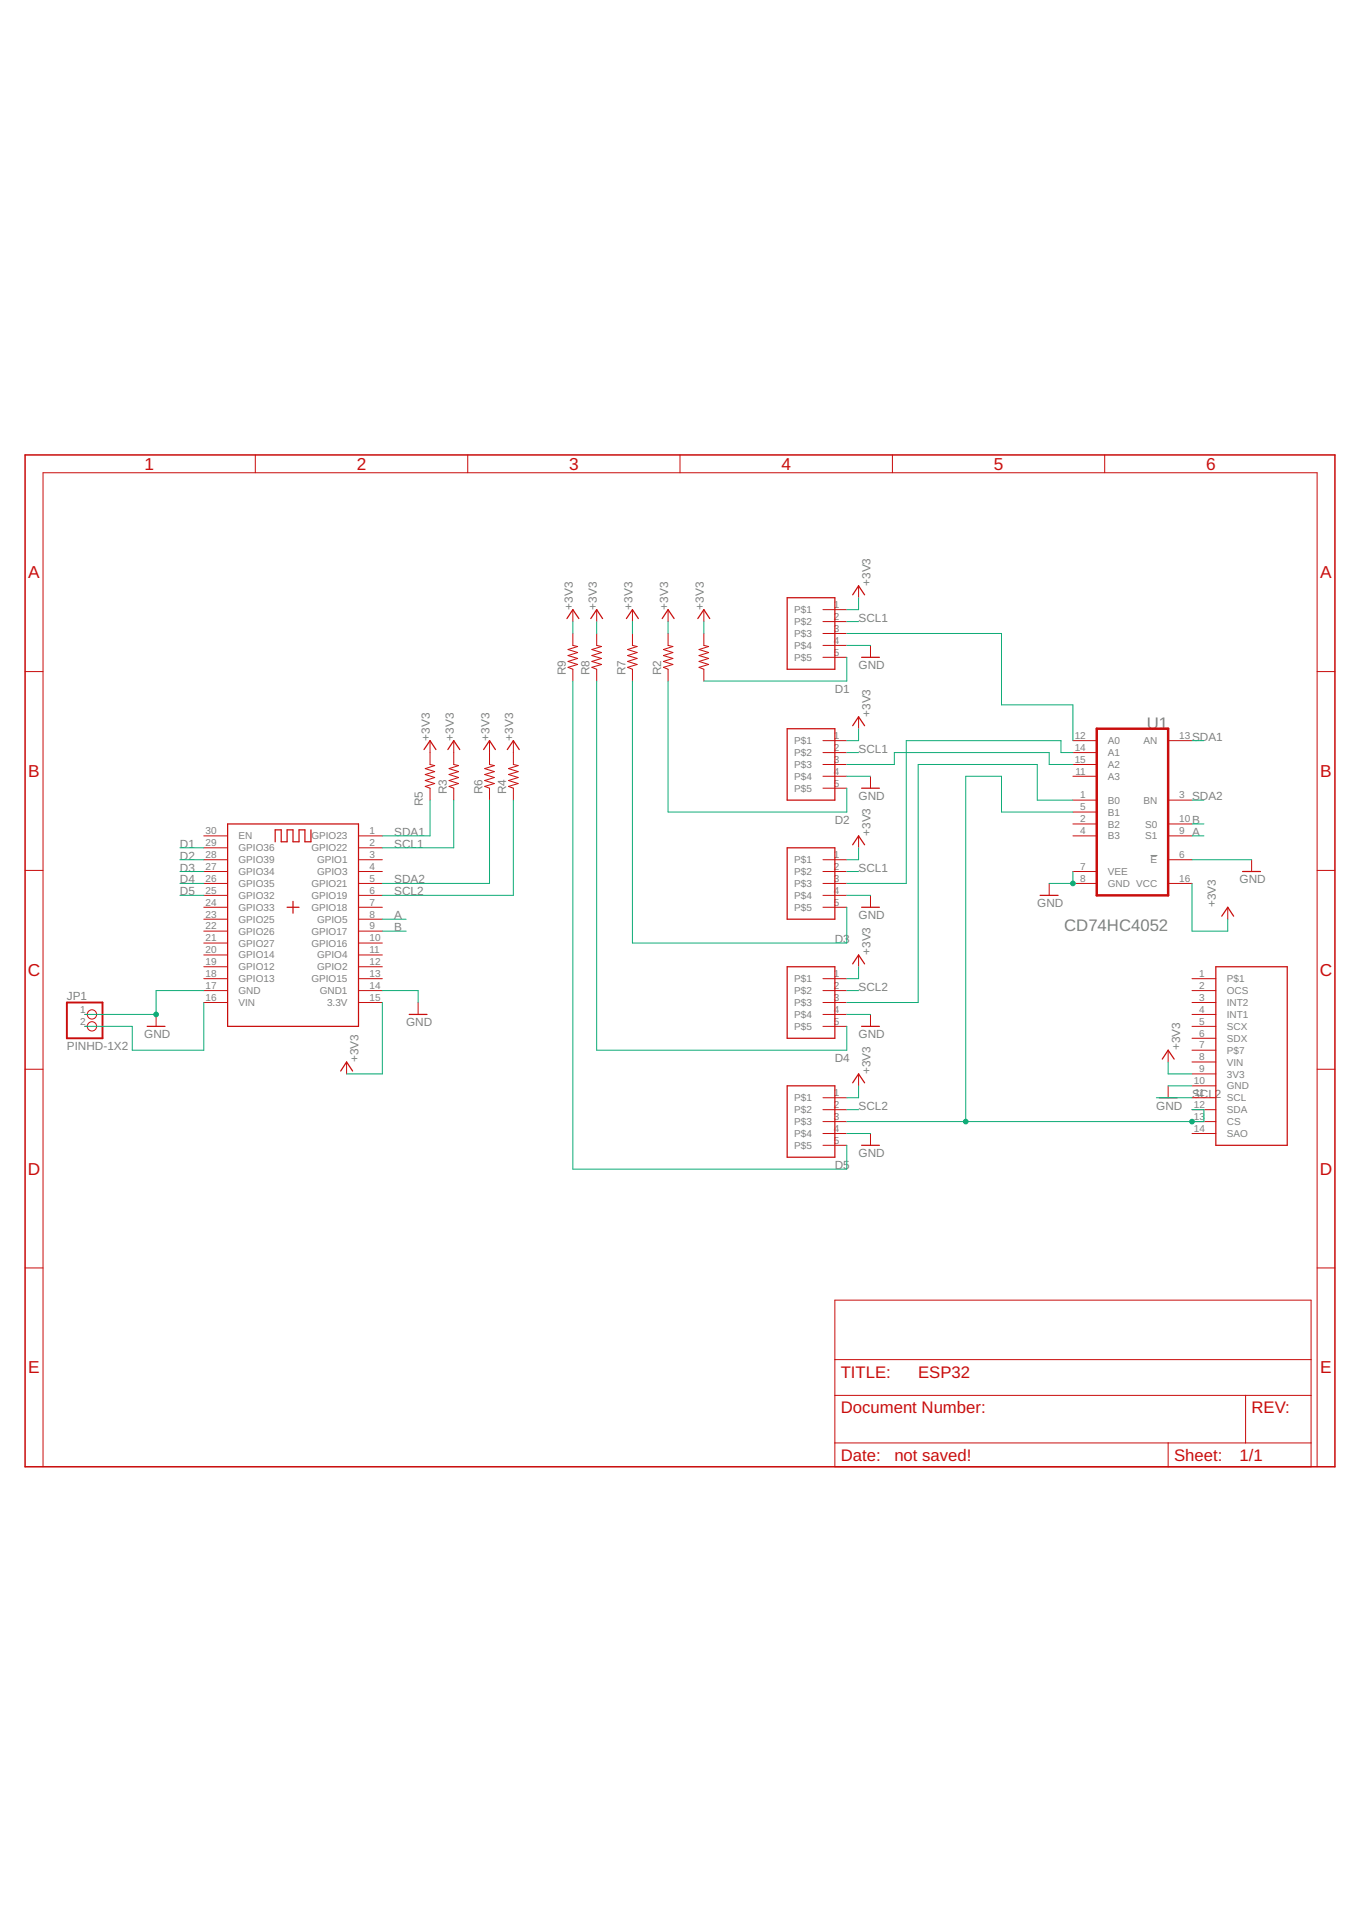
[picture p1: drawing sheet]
<svg xmlns="http://www.w3.org/2000/svg" width="210mm" height="297mm" viewBox="0 0 210 297" stroke-linecap="round" stroke-linejoin="round" font-family="sans-serif">
<path d="M177.7 132.1h1.1" fill="none" stroke="#808080" stroke-width=".15"/>
<g fill="none" stroke="#c90d0c" stroke-width=".19">
<path d="M87.6 95.5l.9-1.3 .9 1.3M91.2 95.5l1-1.3 .9 1.3M96.8 95.5l.9-1.3 .9 1.3M102.3 95.5l.9-1.3 .9 1.3M107.8 95.5l.9-1.3 .9 1.3M121.6 92.3h7.3v11.1h-7.3zM131.7 91.9l.9-1.4 .9 1.4M65.5 115.8l.9-1.4 .9 1.4M69.2 115.8l.9-1.4 .9 1.4M74.7 115.8l.9-1.4 .9 1.4M78.4 115.8l.9-1.4 .9 1.4M121.6 112.6h7.3v11h-7.3z"/>
<path d="M131.7 112.1l.9-1.4 .9 1.4M133.1 101.5h2.7M35.2 127.3h20.2v31.2h-20.2zM45.3 139.2v1.9M48 128.2v1.8h-.9v-1.8h-.9v1.8h-.9v-1.8h-1v1.8h-.9v-1.8h-.9v1.8M121.6 131h7.3v11h-7.3zM131.7 130.5l.9-1.4 .9 1.4M133.1 121.8h2.7M160.7 138.3h2.7M191.9 134.6h2.8M22.7 158.5h2.8M44.3 140.1h1.9"/>
<path d="M63.2 156.7h2.8M121.6 149.3h7.3v11.1h-7.3zM131.7 148.9l.9-1.4 .9 1.4M133.1 158.5h2.7M133.1 140.1h2.7M187.8 149.3h11v27.6h-11zM188.7 141.5l.9-1.4 .9 1.4M52.6 165.4l.9-1.4 1 1.4M121.6 167.7h7.3v11.1h-7.3zM131.7 167.3l.9-1.4 .9 1.4M133.1 176.9h2.7M179 169.6h2.8"/>
<path d="M179.5 163.6l.9-1.4 1 1.4"/>
</g>
<g fill="none" stroke="#c90d0c" stroke-width=".15">
<path d="M39.4 70.3v2.7M72.2 70.3v2.7M105 70.3v2.7M137.8 70.3v2.7M170.6 70.3v2.7M88.5 97.9v1.8l.7 .2-1.5 .4 1.5 .5-1.5 .5 1.5 .4-1.5 .5 1.5 .4-1.5 .5 .8 .3v1.8M88.5 94.2v1.8M92.2 97.9v1.8l.7 .2-1.5 .4 1.5 .5-1.5 .5 1.5 .4-1.5 .5 1.5 .4-1.5 .5 .8 .3v1.8M92.2 94.2v1.8M97.7 97.9v1.8l.7 .2-1.5 .4 1.5 .5-1.5 .5 1.5 .4-1.5 .5 1.5 .4-1.5 .5 .8 .3v1.8M97.7 94.2v1.8M103.2 97.9v1.8l.7 .2-1.4 .4 1.4 .5-1.4 .5 1.4 .4-1.4 .5 1.4 .4-1.4 .5 .7 .3v1.8"/>
<path d="M103.2 94.2v1.8M108.7 97.9v1.8l.8 .2-1.5 .4 1.5 .5-1.5 .5 1.5 .4-1.5 .5 1.5 .4-1.5 .5 .7 .3v1.8M108.7 94.2v1.8M127.1 94.2h3.7M127.1 96h3.7M127.1 97.9h3.7M127.1 99.7h3.7M132.6 90.5v1.8M134.5 99.7v1.8M3.9 103.7h2.7M66.4 114.4v3.7l.7 .2-1.4 .4 1.4 .5-1.4 .4 1.4 .5-1.4 .5 1.4 .4-1.4 .5 .7 .3v1.8M70.1 114.4v3.7l.7 .2-1.4 .4 1.4 .5-1.4 .4 1.4 .5-1.4 .5 1.4 .4-1.4 .5 .7 .3v1.8"/>
<path d="M75.6 114.4v3.7l.7 .2-1.4 .4 1.4 .5-1.4 .4 1.4 .5-1.4 .5 1.4 .4-1.4 .5 .7 .3v1.8M79.3 114.4v3.7l.7 .2-1.5 .4 1.5 .5-1.5 .4 1.5 .5-1.5 .5 1.5 .4-1.5 .5 .8 .3v1.8M127.1 101.5h3.7M127.1 114.4h3.7M127.1 116.2h3.7M127.1 118.1h3.7M127.1 119.9h3.7M132.6 110.7v1.9M134.5 119.9v1.9M165.7 114.4h3.7M165.7 116.2l3.7 .1M165.7 118.1h3.7"/>
<path d="M165.7 119.9h3.7M180.4 114.4h3.7M180.4 114.4h.1M203.4 103.7h2.8M3.9 134.5h2.7M31.5 132.8h3.7M31.5 134.6h3.7M31.5 136.5h3.7M31.5 138.3h3.7M31.5 129.1h3.7M31.5 131h3.7M55.4 132.8h3.7"/>
<path d="M55.4 134.6h3.7M55.4 136.5h3.7M55.4 138.3h3.7M55.4 129.1h3.7M55.4 131h3.7M127.1 121.8h3.7M127.1 132.8h3.7M127.1 134.6h3.7M127.1 136.5h3.7M127.1 138.3h3.7M132.6 129.1v1.9M134.5 138.3v1.8"/>
<path d="M162.1 136.5v1.8M165.7 134.6h3.7M165.7 136.5h3.7M165.7 123.6h3.7M165.7 127.3h3.7M165.7 129.1h3.7M165.7 125.4l3.7 .1M180.4 129.1h.1M180.4 123.6h.1M180.4 123.6h3.7M180.4 129.1h3.7M184.1 132.8h-3.7"/>
<path d="M184.1 136.5h-3.7M184.1 127.3h-3.7M193.3 132.8v1.8M203.4 134.5h2.8M13.1 156.7h.4M13.1 158.5h.4M24.1 156.7v1.8M31.5 140.1h3.7M31.5 151.2h3.7M31.5 153h3.7M31.5 154.9h3.7M31.5 142h3.7"/>
<path d="M31.5 143.8h3.7M31.5 145.7h3.7M31.5 147.5h3.7M31.5 149.3h3.7M55.4 140.1h3.7M55.4 151.2h3.7M55.4 153h3.7M55.4 154.9h3.7M55.4 142h3.7M55.4 143.8h3.7M55.4 145.7h3.7M55.4 147.5h3.7"/>
<path d="M55.4 149.3h3.7M64.6 154.9v1.8M127.1 140.1h3.7M127.1 151.2h3.7M127.1 153h3.7M127.1 154.9h3.7M127.1 156.7h3.7M127.1 158.5h3.7M132.6 147.5v1.8M134.5 156.7v1.8M184.1 151.2h3.7M184.1 153h3.7"/>
<path d="M184.1 154.9h3.7M184.1 156.7h3.7M184.1 158.5h3.7M189.6 140.1v1.9M3.9 165.2h2.7M53.5 164v1.9M127.1 169.6h3.7M127.1 171.4h3.7M127.1 173.2h3.7M127.1 175.1h3.7M127.1 176.9h3.7M132.6 165.9v1.8"/>
<path d="M134.5 175.1v1.8M180.4 162.2v1.8M180.4 167.7v1.9M184.1 169.6h3.7M184.1 171.4h3.7M184.1 173.2h3.7M184.1 175.1h3.7M184.1 160.4h3.7M184.1 162.2h3.7M184.1 164h3.7M184.1 165.9h3.7M184.1 167.7h3.7"/>
<path d="M203.4 165.2h2.8M3.9 195.9h2.7M203.4 195.9h2.8M128.9 200.8h73.6v25.8h-73.6zM128.9 215.5h73.6M128.9 210h73.6M192.4 215.5v7.4M6.6 226.6v-153.6h196.8v153.6M128.9 222.9h73.6M180.4 222.9v3.7"/>
<circle cx="14.2" cy="158.5" r=".72"/>
<circle cx="14.2" cy="156.7" r=".72"/>
</g>
<path d="M169.4 112.6h11v25.7h-11z" fill="none" stroke="#c90d0c" stroke-width=".38"/>
<path d="M10.3 154.9h5.5v5.5h-5.5z" fill="none" stroke="#c90d0c" stroke-width=".3"/>
<path d="M3.9 70.3h202.3v156.3h-202.3z" fill="none" stroke="#c90d0c" stroke-width=".23"/>
<g fill="none" stroke="#0dab76" stroke-width=".15">
<path d="M88.5 96v1.9M92.2 96v1.9M97.7 96v1.9M103.2 96v1.9M108.7 96v1.9M130.8 99.7h3.7M130.8 97.9h23.9v11h11v5.5M130.8 96h1.8M132.6 92.3v1.9h-1.8M88.5 105.2v75.4h42.3v-3.7M92.2 105.2v57h38.6v-3.7M97.7 105.2v40.5h33.1v-5.6"/>
<path d="M103.2 105.2v20.2h27.6v-3.6M130.8 119.9h3.7M130.8 101.5v3.7h-22.1M130.8 116.2h1.8M130.8 118.1h7.3v-1.9h24v1.9h3.6M132.6 112.6v1.8h-1.8M165.7 116.2h-1.8v-1.8h-23.9v22.1h-9.2M184.1 114.4h1.8M27.8 138.3h3.7M27.8 136.5h3.7M27.8 132.8h3.7M27.8 131h3.7"/>
<path d="M27.8 134.6h3.7M66.4 123.6v5.5h-7.3M70.1 123.6v7.4h-11M75.6 123.6v12.9h-16.5M79.3 123.6v14.7h-20.2M130.8 138.3h3.7M130.8 134.6h1.8M132.6 131v1.8h-1.8M165.7 125.4h-11v-5.5h-5.5v53.3M165.7 134.6v1.9h-3.6M165.7 123.6h-5.5v-5.5h-18.4v36.8h-11M184.1 132.8h9.2"/>
<path d="M184.1 136.5v7.3h5.5v-1.8M184.1 129.1h1.8M184.1 123.6h1.8M184.1 127.3h1.8M31.5 153h-7.4v3.7h-11M31.5 154.9v7.3h-11.1v-3.7h-7.3M59.1 153h5.5v1.9M59.1 143.8h3.6M59.1 154.9v11h-5.6M59.1 142h3.6M130.8 153h1.8M130.8 156.7h3.7"/>
<path d="M132.6 149.3v1.9h-1.8M130.8 175.1h3.7M130.8 171.4h1.8M132.6 167.7v1.9h-1.8M178.6 169.6h5.5M180.4 167.7h3.7M180.4 164v1.9h3.7M184.1 171.4h1.8v1.8h-55.1"/>
</g>
<g fill="#0dab76" stroke="#0dab76" stroke-width=".15">
<circle cx="24.1" cy="156.7" r=".36"/>
<circle cx="165.7" cy="136.5" r=".36"/>
<circle cx="149.2" cy="173.2" r=".36"/>
<circle cx="184.1" cy="173.2" r=".36"/>
</g>
<g font-size="2.7" fill="#c90d0c">
<text x="22.3" y="72.6">1</text>
<text x="55.1" y="72.6">2</text>
<text x="87.9" y="72.6">3</text>
<text x="120.7" y="72.6">4</text>
<text x="153.5" y="72.6">5</text>
<text x="186.3" y="72.6">6</text>
<text x="4.4" y="89.3">A</text>
<text x="203.9" y="89.3">A</text>
<text x="4.4" y="120">B</text>
<text x="203.9" y="120">B</text>
<text x="4.3" y="150.7">C</text>
<text x="203.8" y="150.7">C</text>
<text x="4.3" y="181.4">D</text>
<text x="203.8" y="181.4">D</text>
<text x="4.4" y="212.1">E</text>
<text x="203.9" y="212.1">E</text>
</g>
<g font-size="2.6" fill="#808080">
<text x="177.1" y="112.6">U1</text>
<text x="164.4" y="143.8">CD74HC4052</text>
</g>
<g font-size="2.6" fill="#c90d0c">
<text x="129.9" y="212.8">TITLE:</text>
<text x="141.8" y="212.8">ESP32</text>
<text x="129.9" y="218.3">Document Number:</text>
<text x="193.3" y="218.3">REV:</text>
<text x="129.9" y="225.7">Date:</text>
<text x="138.1" y="225.7">not saved!</text>
<text x="181.4" y="225.7">Sheet:</text>
<text x="191.5" y="225.7">1/1</text>
</g>
<g font-size="1.8" fill="#808080">
<text x="88.5" y="94.2" transform="rotate(-90 88.5 94.2)">+3V3</text>
<text x="92.2" y="94.2" transform="rotate(-90 92.2 94.2)">+3V3</text>
<text x="97.7" y="94.2" transform="rotate(-90 97.7 94.2)">+3V3</text>
<text x="103.2" y="94.2" transform="rotate(-90 103.2 94.2)">+3V3</text>
<text x="108.7" y="94.2" transform="rotate(-90 108.7 94.2)">+3V3</text>
<text x="134.5" y="90.5" transform="rotate(-90 134.5 90.5)">+3V3</text>
<text x="132.6" y="96">SCL1</text>
<text x="87.4" y="104.3" transform="rotate(-90 87.4 104.3)">R9</text>
<text x="91.1" y="104.3" transform="rotate(-90 91.1 104.3)">R8</text>
<text x="96.6" y="104.3" transform="rotate(-90 96.6 104.3)">R7</text>
<text x="102.1" y="104.3" transform="rotate(-90 102.1 104.3)">R2</text>
<text x="128.9" y="107">D1</text>
<text x="132.6" y="103.4">GND</text>
<text x="134.5" y="110.7" transform="rotate(-90 134.5 110.7)">+3V3</text>
<text x="66.4" y="114.4" transform="rotate(-90 66.4 114.4)">+3V3</text>
<text x="70.1" y="114.4" transform="rotate(-90 70.1 114.4)">+3V3</text>
<text x="75.6" y="114.4" transform="rotate(-90 75.6 114.4)">+3V3</text>
<text x="79.3" y="114.4" transform="rotate(-90 79.3 114.4)">+3V3</text>
<text x="132.6" y="116.2">SCL1</text>
<text x="184.1" y="114.4">SDA1</text>
<text x="65.3" y="124.5" transform="rotate(-90 65.3 124.5)">R5</text>
<text x="69" y="122.7" transform="rotate(-90 69 122.7)">R3</text>
<text x="74.5" y="122.7" transform="rotate(-90 74.5 122.7)">R6</text>
<text x="78.2" y="122.7" transform="rotate(-90 78.2 122.7)">R4</text>
<text x="132.6" y="123.6">GND</text>
<text x="184.1" y="123.6">SDA2</text>
<text x="27.8" y="131">D1</text>
<text x="60.9" y="129.1">SDA1</text>
<text x="60.9" y="131">SCL1</text>
<text x="128.9" y="127.3">D2</text>
<text x="134.5" y="129.1" transform="rotate(-90 134.5 129.1)">+3V3</text>
<text x="184.1" y="129.1">A</text>
<text x="184.1" y="127.3">B</text>
<text x="27.8" y="132.8">D2</text>
<text x="27.8" y="134.6">D3</text>
<text x="27.8" y="136.5">D4</text>
<text x="60.9" y="136.5">SDA2</text>
<text x="132.6" y="134.6">SCL1</text>
<text x="191.5" y="136.5">GND</text>
<text x="27.8" y="138.3">D5</text>
<text x="60.9" y="138.3">SCL2</text>
<text x="60.9" y="142">A</text>
<text x="60.9" y="143.8">B</text>
<text x="132.6" y="142">GND</text>
<text x="160.2" y="140.1">GND</text>
<text x="187.8" y="140.1" transform="rotate(-90 187.8 140.1)">+3V3</text>
<text x="128.9" y="145.7">D3</text>
<text x="134.5" y="147.5" transform="rotate(-90 134.5 147.5)">+3V3</text>
<text x="10.3" y="154.4">JP1</text>
<text x="132.6" y="153">SCL2</text>
<text x="22.3" y="160.4">GND</text>
<text x="62.7" y="158.5">GND</text>
<text x="132.6" y="160.4">GND</text>
<text x="10.3" y="162.2">PINHD-1X2</text>
<text x="55.4" y="164" transform="rotate(-90 55.4 164)">+3V3</text>
<text x="128.9" y="164">D4</text>
<text x="134.5" y="165.9" transform="rotate(-90 134.5 165.9)">+3V3</text>
<text x="182.3" y="162.2" transform="rotate(-90 182.3 162.2)">+3V3</text>
<text x="132.6" y="171.4">SCL2</text>
<text x="178.6" y="171.4">GND</text>
<text x="184.1" y="169.6">SCL2</text>
<text x="132.6" y="178.8">GND</text>
<text x="128.9" y="180.6">D5</text>
</g>
<g font-size="1.5" fill="#808080">
<text x="122.7" y="94.7">P$1</text>
<text x="128.8" y="93.9">1</text>
<text x="128.8" y="95.8">2</text>
<text x="122.7" y="96.6">P$2</text>
<text x="122.7" y="98.4">P$3</text>
<text x="122.7" y="100.2">P$4</text>
<text x="128.8" y="97.6">3</text>
<text x="128.8" y="99.4">4</text>
<text x="128.8" y="101.3">5</text>
<text x="122.7" y="102.1">P$5</text>
<text x="122.7" y="115">P$1</text>
<text x="122.7" y="116.8">P$2</text>
<text x="122.7" y="118.6">P$3</text>
<text x="128.8" y="114.1">1</text>
<text x="128.8" y="116">2</text>
<text x="128.8" y="117.8">3</text>
<text x="128.8" y="119.7">4</text>
<text x="166" y="114.1">12</text>
<text x="166" y="116">14</text>
<text x="166" y="117.8">15</text>
<text x="166.1" y="119.7">11</text>
<text x="171.1" y="114.9">A0</text>
<text x="171.1" y="116.8">A1</text>
<text x="171.1" y="118.6">A2</text>
<text x="176.6" y="115">AN</text>
<text x="182.1" y="114.1">13</text>
<text x="122.7" y="120.5">P$4</text>
<text x="122.7" y="122.3">P$5</text>
<text x="128.8" y="121.5">5</text>
<text x="166.8" y="123.3">1</text>
<text x="166.8" y="125.2">5</text>
<text x="171.1" y="124.1">B0</text>
<text x="171.1" y="120.5">A3</text>
<text x="171.1" y="126">B1</text>
<text x="176.6" y="124.1">BN</text>
<text x="182.1" y="123.3">3</text>
<text x="31.7" y="128.9">30</text>
<text x="31.7" y="130.7">29</text>
<text x="36.8" y="129.7">EN</text>
<text x="36.8" y="131.5">GPIO36</text>
<text x="48.1" y="129.7">GPIO23</text>
<text x="48.1" y="131.5">GPIO22</text>
<text x="57.1" y="128.9">1</text>
<text x="57.1" y="130.7">2</text>
<text x="166.8" y="127">2</text>
<text x="166.8" y="128.9">4</text>
<text x="171.1" y="127.8">B2</text>
<text x="171.1" y="129.7">B3</text>
<text x="176.9" y="127.8">S0</text>
<text x="176.9" y="129.7">S1</text>
<text x="182.1" y="127">10</text>
<text x="182.1" y="128.9">9</text>
<text x="31.7" y="132.5">28</text>
<text x="31.7" y="134.4">27</text>
<text x="31.7" y="136.2">26</text>
<text x="36.8" y="133.3">GPIO39</text>
<text x="36.8" y="135.2">GPIO34</text>
<text x="36.8" y="137">GPIO35</text>
<text x="48.1" y="137">GPIO21</text>
<text x="49" y="133.3">GPIO1</text>
<text x="49" y="135.2">GPIO3</text>
<text x="57.1" y="132.5">3</text>
<text x="57.1" y="134.4">4</text>
<text x="57.1" y="136.2">5</text>
<text x="122.7" y="133.3">P$1</text>
<text x="122.7" y="135.2">P$2</text>
<text x="122.7" y="137">P$3</text>
<text x="128.8" y="132.5">1</text>
<text x="128.8" y="134.4">2</text>
<text x="128.8" y="136.2">3</text>
<text x="166.8" y="134.4">7</text>
<text x="166.8" y="136.2">8</text>
<text x="171.1" y="135.2">VEE</text>
<text x="171.1" y="137">GND VCC</text>
<text x="177.7" y="133.3">E</text>
<text x="182.1" y="136.2">16</text>
<text x="182.1" y="132.5">6</text>
<text x="31.7" y="138">25</text>
<text x="31.7" y="139.9">24</text>
<text x="31.7" y="141.7">23</text>
<text x="31.7" y="143.6">22</text>
<text x="36.8" y="138.9">GPIO32</text>
<text x="36.8" y="140.7">GPIO33</text>
<text x="36.8" y="142.5">GPIO25</text>
<text x="48.1" y="138.9">GPIO19</text>
<text x="48.1" y="140.7">GPIO18</text>
<text x="49" y="142.5">GPIO5</text>
<text x="57.1" y="138">6</text>
<text x="57.1" y="139.9">7</text>
<text x="57.1" y="141.7">8</text>
<text x="57.1" y="143.6">9</text>
<text x="122.7" y="138.9">P$4</text>
<text x="122.7" y="140.7">P$5</text>
<text x="128.8" y="138">4</text>
<text x="128.8" y="139.9">5</text>
<text x="31.7" y="145.4">21</text>
<text x="31.7" y="147.2">20</text>
<text x="31.7" y="149.1">19</text>
<text x="36.8" y="144.4">GPIO26</text>
<text x="36.8" y="146.2">GPIO27</text>
<text x="36.8" y="148.1">GPIO14</text>
<text x="36.8" y="149.9">GPIO12</text>
<text x="48.1" y="144.4">GPIO17</text>
<text x="48.1" y="146.2">GPIO16</text>
<text x="49" y="148">GPIO4</text>
<text x="49" y="149.9">GPIO2</text>
<text x="57.1" y="145.4">10</text>
<text x="57.1" y="147.2">11</text>
<text x="57.1" y="149.1">12</text>
<text x="31.7" y="150.9">18</text>
<text x="31.7" y="152.8">17</text>
<text x="31.7" y="154.6">16</text>
<text x="36.8" y="151.7">GPIO13</text>
<text x="36.8" y="153.6">GND</text>
<text x="36.8" y="155.4">VIN</text>
<text x="48.1" y="151.7">GPIO15</text>
<text x="49.4" y="153.6">GND1</text>
<text x="50.5" y="155.4">3.3V</text>
<text x="57.1" y="150.9">13</text>
<text x="57.1" y="152.8">14</text>
<text x="57.1" y="154.6">15</text>
<text x="122.7" y="151.7">P$1</text>
<text x="122.7" y="153.6">P$2</text>
<text x="122.7" y="155.4">P$3</text>
<text x="128.8" y="150.9">1</text>
<text x="128.8" y="152.8">2</text>
<text x="128.8" y="154.6">3</text>
<text x="185.2" y="150.9">1</text>
<text x="185.2" y="152.8">2</text>
<text x="185.2" y="154.6">3</text>
<text x="189.5" y="151.7">P$1</text>
<text x="189.5" y="153.6">OCS</text>
<text x="189.5" y="155.4">INT2</text>
<text x="12.4" y="156.4">1</text>
<text x="12.4" y="158.3">2</text>
<text x="122.7" y="157.2">P$4</text>
<text x="122.7" y="159.1">P$5</text>
<text x="128.8" y="156.4">4</text>
<text x="128.8" y="158.3">5</text>
<text x="185.2" y="156.4">4</text>
<text x="185.2" y="158.3">5</text>
<text x="185.2" y="160.1">6</text>
<text x="185.2" y="162">7</text>
<text x="189.5" y="157.2">INT1</text>
<text x="189.5" y="159.1">SCX</text>
<text x="189.5" y="160.9">SDX</text>
<text x="184.4" y="167.5">10</text>
<text x="185.2" y="163.8">8</text>
<text x="185.2" y="165.6">9</text>
<text x="189.5" y="162.8">P$7</text>
<text x="189.5" y="164.6">VIN</text>
<text x="189.5" y="166.4">3V3</text>
<text x="122.7" y="170.1">P$1</text>
<text x="122.7" y="172">P$2</text>
<text x="122.7" y="173.8">P$3</text>
<text x="128.8" y="169.3">1</text>
<text x="128.8" y="171.1">2</text>
<text x="128.8" y="173">3</text>
<text x="184.4" y="171.1">12</text>
<text x="184.4" y="173">13</text>
<text x="184.5" y="169.3">11</text>
<text x="189.5" y="168.3">GND</text>
<text x="189.5" y="170.1">SCL</text>
<text x="189.5" y="172">SDA</text>
<text x="189.5" y="173.8">CS</text>
<text x="122.7" y="175.6">P$4</text>
<text x="122.7" y="177.5">P$5</text>
<text x="128.8" y="174.8">4</text>
<text x="128.8" y="176.7">5</text>
<text x="184.4" y="174.8">14</text>
<text x="189.5" y="175.6">SAO</text>
</g>
</svg>
